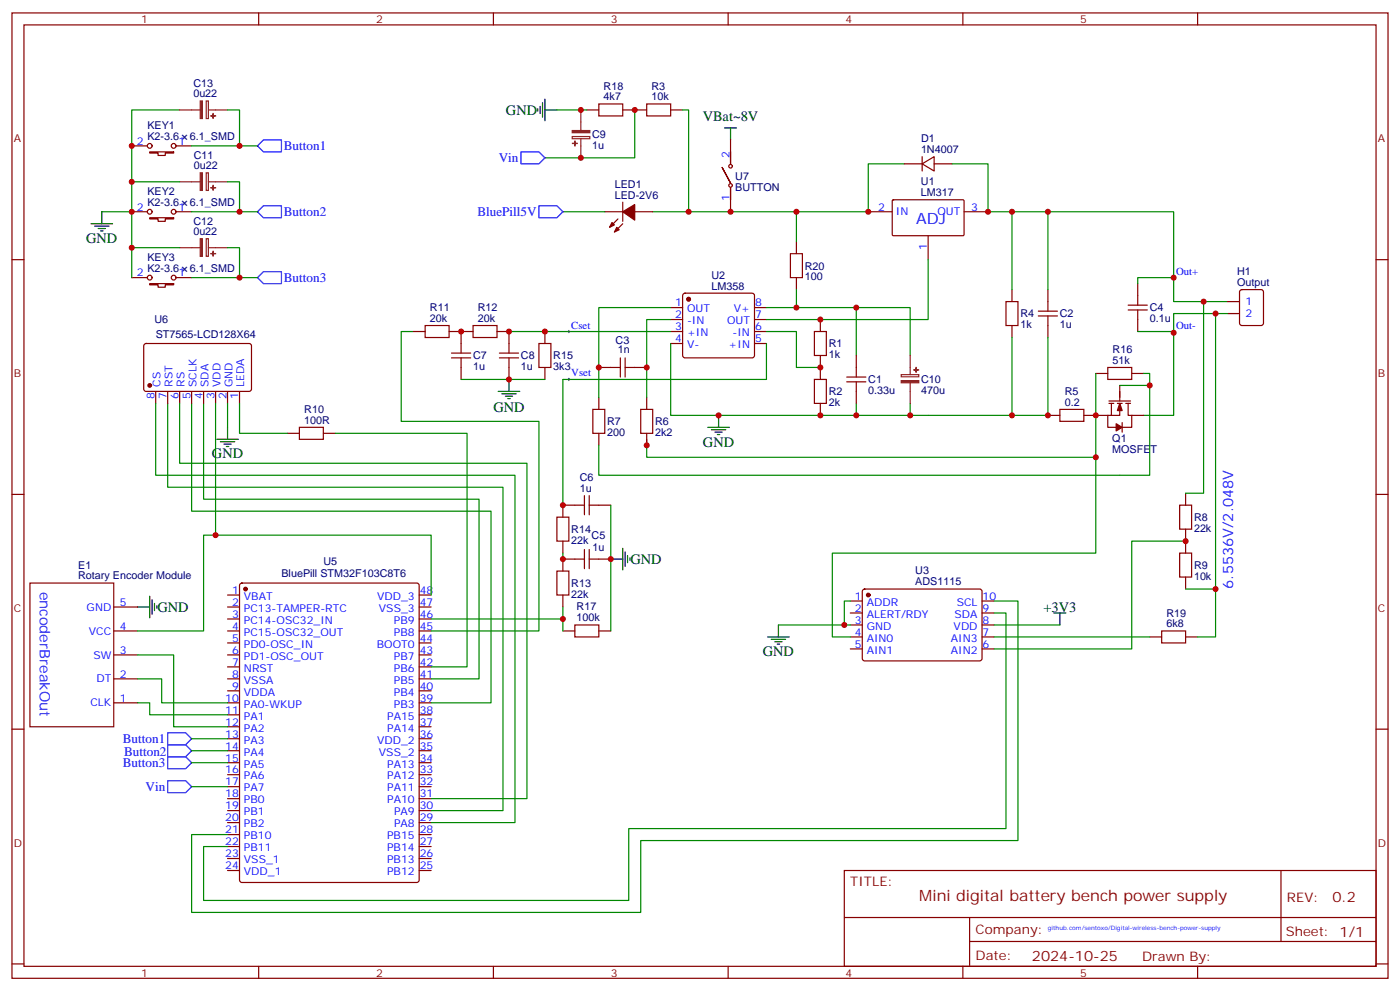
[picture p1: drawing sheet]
<svg xmlns="http://www.w3.org/2000/svg" width="412mm" height="292mm" viewBox="0 0 412 292" stroke-linecap="round" stroke-linejoin="round" font-family="sans-serif">
<g fill="none" stroke="#870000" stroke-width=".35">
<path d="M3.5 3.8h405.4v284.3h-405.4zM7.1 7.3h398.2v277.3h-398.2zM76.2 3.8v3.5M145.3 3.8v3.5M214.5 3.8v3.5M283.6 3.8v3.5M352.8 3.8v3.5M172.9 32.4h3.5M176.4 30.6h7v3.5h-7zM183.4 32.4h7.1M190.5 30.6h7.1v3.5h-7.1zM197.6 32.4h3.5"/>
<path d="M38.8 43h4.6M44.1 44.7h7.1v.4h-2.5v.7h-2.1v-.7h-2.5zM51.9 43h4.5M212.7 49.3l2.5 4.6-2.5-4.6M215.2 41.2v7.1M215.2 55.3v7.1M262.9 59l.3-.2 20.6 .1 .2 .3-.1 10.1-.3 .1h-20.6l-.2-.3zM266.3 48.3h5.3M271.6 48.3l3.6-2.2v4.3zM271.6 46.1v4.3M275.2 48.3h5.3M3.5 76.5h3.6"/>
<path d="M38.8 62.4h4.6M44.1 64.1h7.1v.4h-2.5v.7h-2.1v-.7h-2.5zM51.9 62.4h4.5M178.2 62.4h5.2M187 62.4h5.3M234.6 71.2v3.5M255.8 62.4h7M273.4 69.4v7.1M284 62.4h7M405.3 76.5h3.6M38.8 81.8h4.6M44.1 83.5h7.1v.4h-2.5v.7h-2.1v-.7h-2.5z"/>
<path d="M51.9 81.8h4.5M121.7 97.6h3.5M125.2 95.9h7.1v3.5h-7.1zM132.3 97.6h7M135.8 97.6v6.4M139.3 95.9h7.1v3.5h-7.1zM146.4 97.6h3.5v6.4M160.5 97.6v3.6M197.6 90.6h3.5M197.6 94.1h3.5M197.6 97.6h3.5M201.3 86.6l.5-.2h19.7l.5 .2 .2 .5v17.6l-.2 .5-.5 .2h-19.7l-.5-.2-.2-.5v-17.6z"/>
<path d="M222.2 90.6h3.6M222.2 94.1h3.6M222.2 97.6h3.6M234.6 81.8v3.5M239.9 97.6h3.5v7.1h-3.5zM241.7 94.1v3.5M296.3 88.8h3.6v7.1h-3.6zM298.1 85.3v3.5M298.1 95.9v3.5M305.9 93.1h5.6M305.9 91.7h5.6M308.7 85.3v6.4"/>
<path d="M308.7 93.1v6.3M332.3 91.3h5.7M332.3 89.9h5.7M335.1 83.5v6.4M335.1 91.3v6.3M361.6 88.8h3.5M361.6 92.4h3.5M365.4 85.5l.4-.2h5.7l.6 .4 .1 9.5-.5 .6-5.9 .1-.6-.5-.1-9.4zM42.6 101.4l.4-.2h30.7l.4 .7-.1 13-.6 .4-30.6-.1-.5-.6v-12.7zM45.9 115.3v3.5M49.4 115.3v3.5M52.9 115.3v3.5"/>
<path d="M56.4 115.3v3.5M60 115.3v3.5M63.5 115.3v3.5M67 115.3v3.5M70.6 115.3v3.5M133 105.4h5.6M133 104h5.6M135.8 105.4v6.4M147.1 105.4h5.7M147.1 104h5.7M149.9 105.4v6.4M158.7 101.2h3.6v7h-3.6z"/>
<path d="M160.5 108.2v3.6M176.4 117.1v3.5M176.4 108.2h6.3M182.7 105.4v5.7M184.1 108.2h6.4M184.1 105.4v5.7M190.5 117.1v3.5M197.6 101.2h3.5M222.2 101.2h3.6M239.9 111.8h3.5v7h-3.5zM241.7 104.7v7.1M241.7 118.8v3.5"/>
<path d="M249.4 112.5h5.7M249.4 111.1h5.7M252.2 104.7v6.4M252.2 112.5v6.3M322.8 110h3.5M326.3 108.2h7.1v3.6h-7.1zM326.7 118.1h6.3M326.7 118.8h1.4M327.4 118.8v3.5M329.1 118.8h1.5M329.8 118.8v3.5h-3.5v3.6h2.5M329.8 113.5v4.6"/>
<path d="M331.6 118.8h1.4M332.3 118.8v3.5h1.1v3.6h-2.8M333.4 110h3.5M84.7 127.6h3.5M88.2 125.9h7v3.5h-7zM95.2 127.6h3.6M174.6 120.6h3.6v7h-3.6zM176.4 127.6v3.6M188.7 120.6h3.6v7h-3.6zM190.5 127.6v3.6M308.7 122.3h3.5M312.2 120.6h7.1v3.5h-7.1z"/>
<path d="M319.3 122.3h7M330.6 124.5v2.8M333.4 122.3h3.5M3.5 145.6h3.6M164 152.3h3.6v7.1h-3.6zM165.8 159.4v3.5M172.2 148.8h-6.4v3.5M172.2 146v5.6M173.6 146v5.6M173.6 148.8h6.3M347.5 148.8h3.5v7.1h-3.5zM349.2 145.3v3.5"/>
<path d="M349.2 155.9v7M405.3 145.6h3.6M8.8 171.7h24.7v42.4h-24.7zM33.5 178.8h7.1M67 175.3h3.6M67 178.8h3.6M70.8 171.9l.5-.2h51.5l.6 .5 .1 87-.5 .7h-51.7l-.7-.4v-87.1zM123.5 175.3h3.5M123.5 178.8h3.5M164 168.2h3.6v7.1h-3.6zM165.8 175.3v3.5M172.2 164.7h-6.4v3.5"/>
<path d="M172.2 161.9v5.6M173.6 164.7h6.3M173.6 161.9v5.6M250.5 177h3.5M254.2 173.7l.5-.2 34.1 .1 .5 .6-.1 20-.6 .5-34.2-.1-.4-.6v-19.8zM289.3 177h3.5M347.5 162.9h3.5v7.1h-3.5zM349.2 170v3.5M33.5 185.8h7.1M33.5 192.9h7.1M33.5 200h7.1M67 182.3h3.6"/>
<path d="M67 185.8h3.6M67 189.4h3.6M67 192.9h3.6M67 196.4h3.6M67 200h3.6M123.5 182.3h3.5M123.5 185.8h3.5M123.5 189.4h3.5M123.5 192.9h3.5M123.5 196.4h3.5M123.5 200h3.5M165.8 185.8h3.5"/>
<path d="M169.3 184.1h7.1v3.5h-7.1zM176.4 185.8h3.5M250.5 180.6h3.5M250.5 184.1h3.5M250.5 187.6h3.5M250.5 191.1h3.5M289.3 180.6h3.5M289.3 184.1h3.5M289.3 187.6h3.5M289.3 191.1h3.5M338.7 187.6h3.5M342.2 185.8h7v3.6h-7z"/>
<path d="M349.2 187.6h3.6M3.5 214.8h3.6M33.5 207h7.1M67 203.5h3.6M67 207h3.6M67 210.5h3.6M67 214.1h3.6M67 217.6h3.6M123.5 203.5h3.5M123.5 207h3.5M123.5 210.5h3.5M123.5 214.1h3.5"/>
<path d="M123.5 217.6h3.5M405.3 214.8h3.6M67 221.1h3.6M67 224.6h3.6M67 228.2h3.6M67 231.7h3.6M67 235.2h3.6M67 238.8h3.6M123.5 221.1h3.5M123.5 224.6h3.5M123.5 228.2h3.5M123.5 231.7h3.5"/>
<path d="M123.5 235.2h3.5M123.5 238.8h3.5M67 242.3h3.6M67 245.8h3.6M67 249.3h3.6M67 252.9h3.6M67 256.4h3.6M123.5 242.3h3.5M123.5 245.8h3.5M123.5 249.3h3.5M123.5 252.9h3.5M123.5 256.4h3.5"/>
<path d="M248.7 256.4h156.6v28.2h-156.6zM377.3 256.4v20.9M248.7 270.2h156.5M285.6 277.3h119.6M285.6 270.2v14.2M3.5 283.9h3.6M76.2 284.6v3.5M145.3 284.6v3.5M214.5 284.6v3.5M283.6 284.6v3.5M352.8 284.6v3.5M405.3 283.9h3.6"/>
<circle cx="44.1" cy="43" r=".71"/>
<circle cx="51.2" cy="43" r=".71"/>
<circle cx="215.2" cy="49" r=".53"/>
<circle cx="215.2" cy="54.6" r=".53"/>
<circle cx="44.1" cy="62.4" r=".71"/>
<circle cx="51.2" cy="62.4" r=".71"/>
<circle cx="44.1" cy="81.8" r=".71"/>
<circle cx="51.2" cy="81.8" r=".71"/>
</g>
<g fill="none" stroke="#000" stroke-width=".35">
<path d="M158.4 32v.7M159.1 31.3v2.1M159.8 30.3v4.2M160.5 32.4h3.5M160.5 29.2v6.4M213.4 37.7h3.6M215.2 37.7v3.5M26.8 65.9h6.4M27.9 66.6h4.2M28.9 67.3h2.1M29.6 68h.7M30 62.4v3.5"/>
<path d="M146.8 115.3h6.3M147.8 116h4.2M148.9 116.7h2.1M149.6 117.4h.7M149.9 111.8v3.5M63.9 129.4h6.3M64.9 130.1h4.2M66 130.8h2.1M66.7 131.5h.7M67 125.9v3.5M208.5 125.9h6.3M209.5 126.6h4.3"/>
<path d="M210.6 127.3h2.1M211.3 128h.7M211.7 122.3v3.6M40.6 178.8h3.5M44.1 175.6v6.4M44.8 176.7v4.2M45.5 177.7v2.1M46.2 178.4v.7M179.9 164.7h3.5M183.4 161.5v6.4M184.1 162.6v4.2M184.9 163.6v2.1"/>
<path d="M185.6 164.3v.7M226.1 187.6h6.4M227.2 188.3h4.2M228.2 189h2.2M229 189.7h.7M229.3 184.1v3.5M310.4 180.6h3.6M312.2 180.6v3.5"/>
</g>
<g fill="none" stroke="#008700" stroke-width=".35">
<path d="M52.9 32.4h-14.1v49.4M67 32.4h3.6v10.6M164 32.4h8.9M187 32.4v14.1h-26.5M201.1 32.4h1.7v30M38.8 53.6h14.1M56.4 43h19.4M67 53.6h3.6v8.8M266.3 48.3h-10.5v14.1h-63.5M280.5 48.3h10.5v14.1h54.7v26.4h15.9M30 62.4h8.8M38.8 73h14.1"/>
<path d="M56.4 62.4h19.4M67 73h3.6v8.8M165.8 62.4h12.4M234.6 62.4v8.8M273.4 76.5v17.6h-47.6M298.1 62.4v22.9M308.7 62.4v22.9M56.4 81.8h19.4M121.7 97.6h-3.5v26.5h40.5v61.7h-31.7M149.9 97.6h47.7M197.6 94.1h-7.1v23M197.6 90.6h-21.2v26.5"/>
<path d="M225.8 97.6h8.8v10.6h7.1M234.6 90.6h17.6v14.1M234.6 85.3v5.3h-8.8M252.2 90.6h15.9v14.1M298.1 99.4v22.9M308.7 99.4v22.9h-56.5M335.1 97.6h10.6v.4M345.7 81.8h-10.6v1.7M354.5 88.8v56.5h-5.3M358.1 92.4v95.2h-5.3M361.6 92.4h-15.9v29.9h-8.8M45.9 118.8v21.2h105.8v102.3h-24.7"/>
<path d="M49.4 118.8v24.7h98.8v95.3h-21.2M52.9 118.8v17.7h102.3v98.7h-28.2M56.4 118.8v31.8h88.2v56.4h-17.6M60 118.8v28.2h81.1v53h-14.1M63.5 118.8v38.8h63.5v17.7M67 118.8v7.1M70.6 118.8v8.8h14.1M135.8 111.8h24.7M197.6 101.2v21.1h54.6v-3.5M225.8 101.2v10.6h-60v37M268.1 118.8v3.5M322.8 110v24.7h-132.3v-5.3"/>
<path d="M329.8 113.5h8.9v26.5h-162.3v-8.8M336.9 110h1.8v3.5M98.8 127.6h38.8v68.8h-10.6M322.8 134.7v28.2h-77.6v24.7h5.3M63.5 157.6h-3.5v28.2h-19.4M179.9 148.8v37M349.2 159.4h-15.8v31.7h-40.6M165.8 178.8v3.5h-38.8M165.8 162.9v1.8M250.5 177h-1.8v7.1h1.8M292.8 177h7.1v70.6h-111.2v21.1h-132.3v-22.9h10.6M349.2 173.5h8.9"/>
<path d="M40.6 200h7v7h19.4M40.6 192.9h10.6v21.2h15.8M165.8 182.3v3.5M229.3 184.1h19.4M292.8 180.6h3.5v63.5h-111.1v21.1h-125.2v-15.9h7M292.8 184.1h19.4M292.8 187.6h45.9M40.6 207h3.5v3.5h22.9M56.4 217.6h10.6M56.4 224.6h10.6M56.4 221.1h10.6M56.4 231.7h10.6"/>
</g>
<g fill="#870000" stroke="#870000" stroke-width=".35">
<path d="M329.8 118.8l.8 2.1h-1.5z"/>
<path d="M328.8 124.8l1.8 1.1-1.8 1z"/>
<path d="M183.4 62.4l3.6-2.1v4.5z"/>
<path d="M183.4 59.5v5.7z"/>
<path d="M183.4 65.9l-1.4 1.4z"/>
<path d="M182 64.5l-1.4 1.4z"/>
<path d="M181.7 67l.7 .7-1.4 .7z"/>
<path d="M180.3 65.5l.7 .8-1.4 .7z"/>
<circle cx="202.8" cy="88.1" r=".53"/>
<circle cx="255.8" cy="175.3" r=".53"/>
<circle cx="72.3" cy="173.5" r=".53"/>
<circle cx="44.1" cy="113.5" r=".53"/>
</g>
<path d="M167.2 97.6h.7M167.6 97.3v.7M345.4 97.6h.7M345.4 81.8h.7M345.7 81.4v.7M345.7 97.3v.7M167.2 111.8h.7M167.6 111.4v.7" fill="none" stroke="#000" stroke-width=".29"/>
<path d="M75.8 43l1.8-1.8h5.3v3.5h-5.3zM153.5 44.7h5.2l1.8 1.8-1.8 1.8h-5.2zM75.8 62.4l1.8-1.8h5.3v3.5h-5.3zM158.7 60.6h5.3l1.8 1.8-1.8 1.7h-5.3zM75.8 81.8l1.8-1.8h5.3v3.5h-5.3zM49.4 215.8h5.3l1.7 1.8-1.7 1.8h-5.3zM49.4 219.4h5.3l1.7 1.7-1.7 1.8h-5.3zM49.4 222.9h5.3l1.7 1.7-1.7 1.8h-5.3zM49.4 229.9h5.3l1.7 1.8-1.7 1.8h-5.3z" fill="none" stroke="#00f" stroke-width=".35"/>
<g fill="none" stroke="#8c2424" stroke-width=".35">
<path d="M52.9 32.4h6M60.7 29.7h.7v5.2h-.7zM61.4 32.4h5.6M171.1 32.4v6M52.9 53.6h6M60.7 50.9h.7v5.2h-.7zM61.4 53.6h5.6M168.6 40.2h5.1v.7h-5.1zM171.1 40.9v5.6M52.9 73h6M60.7 70.3h.7v5.2h-.7zM61.4 73h5.6"/>
<path d="M265.5 110.3h5.2v.7h-5.2zM268.1 104.7v5.6M268.1 112.8v6"/>
</g>
<g fill="#8c2424" stroke="#8c2424" stroke-width=".35">
<path d="M59 50.9h.6v5.2h-.6z"/>
<path d="M62.8 54.6v1.4z"/>
<path d="M62.1 55.3h1.4z"/>
<path d="M59 70.3h.6v5.2h-.6z"/>
<path d="M62.8 74v1.4z"/>
<path d="M62.1 74.7h1.4z"/>
<path d="M59 29.7h.6v5.2h-.6z"/>
<path d="M62.8 33.4v1.5z"/>
<path d="M62.1 34.1h1.4z"/>
<path d="M265.5 112.1h5.2v.6h-5.2z"/>
<path d="M269.2 108.9l1.4 .1z"/>
<path d="M269.8 108.2l.1 1.4z"/>
<path d="M168.6 38.5h5.1v.6h-5.1z"/>
<path d="M168.6 42.2l1.4 .1z"/>
<path d="M169.3 41.6l.1 1.4z"/>
</g>
<path d="M232.8 74.7h3.6v7.1h-3.6z" fill="none" stroke="#a10000" stroke-width=".35"/>
<g fill="#c00">
<circle cx="211.7" cy="122.3" r=".88"/>
<circle cx="241.7" cy="122.3" r=".88"/>
<circle cx="241.7" cy="108.2" r=".88"/>
<circle cx="252.2" cy="122.3" r=".88"/>
<circle cx="298.1" cy="122.3" r=".88"/>
<circle cx="308.7" cy="122.3" r=".88"/>
<circle cx="190.5" cy="131.2" r=".88"/>
<circle cx="345.7" cy="81.8" r=".88"/>
<circle cx="345.7" cy="98" r=".88"/>
<circle cx="358.1" cy="92.4" r=".88"/>
<circle cx="322.8" cy="134.7" r=".88"/>
<circle cx="354.5" cy="88.8" r=".88"/>
<circle cx="358.1" cy="173.5" r=".88"/>
<circle cx="349.3" cy="159.4" r=".88"/>
<circle cx="63.5" cy="157.6" r=".88"/>
<circle cx="135.8" cy="97.6" r=".88"/>
<circle cx="149.9" cy="97.6" r=".88"/>
<circle cx="149.9" cy="111.8" r=".88"/>
<circle cx="160.5" cy="97.6" r=".88"/>
<circle cx="241.7" cy="94.1" r=".88"/>
<circle cx="322.8" cy="122.3" r=".88"/>
<circle cx="338.7" cy="113.5" r=".88"/>
<circle cx="248.7" cy="184.1" r=".88"/>
<circle cx="38.8" cy="62.4" r=".88"/>
<circle cx="298.1" cy="62.4" r=".88"/>
<circle cx="308.7" cy="62.4" r=".88"/>
<circle cx="234.6" cy="62.4" r=".88"/>
<circle cx="255.8" cy="62.4" r=".88"/>
<circle cx="291" cy="62.4" r=".88"/>
<circle cx="176.4" cy="108.2" r=".88"/>
<circle cx="190.5" cy="108.2" r=".88"/>
<circle cx="179.9" cy="164.7" r=".88"/>
<circle cx="165.8" cy="148.8" r=".88"/>
<circle cx="165.8" cy="164.7" r=".88"/>
<circle cx="187" cy="32.4" r=".88"/>
<circle cx="202.8" cy="62.4" r=".88"/>
<circle cx="165.8" cy="182.3" r=".88"/>
<circle cx="234.6" cy="90.6" r=".88"/>
<circle cx="268.1" cy="122.3" r=".88"/>
<circle cx="252.2" cy="90.6" r=".88"/>
<circle cx="38.8" cy="73" r=".88"/>
<circle cx="70.6" cy="81.8" r=".88"/>
<circle cx="70.6" cy="62.4" r=".88"/>
<circle cx="38.8" cy="53.6" r=".88"/>
<circle cx="38.8" cy="43" r=".88"/>
<circle cx="70.6" cy="43" r=".88"/>
<circle cx="171.1" cy="46.5" r=".88"/>
<circle cx="171.1" cy="32.4" r=".88"/>
<circle cx="215.2" cy="62.4" r=".88"/>
</g>
<text font-size="4.6" fill="#00f" x="269.9" y="65.9">ADJ</text>
<g font-size="4.6" fill="#800">
<text x="270.8" y="265.4">Mini digital battery bench pow</text>
<text x="340.3" y="265.4">er supply</text>
</g>
<g font-size="4.2">
<text x="149" y="33.8">GND</text>
<text x="207" y="35.6">VBat~8V</text>
<text x="25.4" y="71.5">GND</text>
<text x="145.3" y="121.4">GND</text>
<text x="207.1" y="131.5">GND</text>
<text x="62.4" y="135">GND</text>
<text x="185.7" y="166.1">GND</text>
<text x="46.4" y="180.2">GND</text>
<text x="307.4" y="180.2">+3V3</text>
<text x="224.7" y="193.3">GND</text>
</g>
<g font-size="4.2" fill="#00f">
<text x="363.2" y="173.4" transform="rotate(-90 363.2 173.4)">6.5536V/2.048V</text>
<text x="11.7" y="174.3" transform="rotate(90 11.7 174.3)">encoderBreakOut</text>
</g>
<g font-size="4.2" fill="#800">
<text x="392.5" y="265.7">0.2</text>
<text x="304" y="283">2024-10-25</text>
</g>
<g font-size="3.9" fill="#00f">
<text x="83.6" y="44.2">Button1</text>
<text x="146.9" y="47.7">Vin</text>
<text x="83.6" y="63.6">Button2</text>
<text x="140.6" y="63.6">BluePill5V</text>
<text x="83.6" y="83">Button3</text>
<text x="36.2" y="218.9">Button1</text>
<text x="36.2" y="225.9">Button3</text>
<text x="36.6" y="222.5">Button2</text>
<text x="42.9" y="233">Vin</text>
</g>
<g font-size="3.9" fill="#800">
<text x="250.5" y="261">TITLE:</text>
<text x="379.1" y="265.7">REV:</text>
<text x="287.4" y="275.2">Company:</text>
<text x="378.7" y="275.8">Sheet: 1/1</text>
<text x="287.4" y="282.9">Date:</text>
<text x="336.4" y="282.9">Draw</text>
<text x="346.6" y="282.9">n By:</text>
</g>
<g font-size="3.2" fill="#800">
<text x="41.6" y="6.8">1</text>
<text x="110.8" y="6.8">2</text>
<text x="179.9" y="6.8">3</text>
<text x="249.1" y="6.8">4</text>
<text x="318.2" y="6.8">5</text>
<text x="4.1" y="41.9">A</text>
<text x="405.9" y="41.9">A</text>
<text x="4.1" y="111.1">B</text>
<text x="405.9" y="111.1">B</text>
<text x="4.1" y="180.2">C</text>
<text x="405.9" y="180.2">C</text>
<text x="4.1" y="249.3">D</text>
<text x="405.9" y="249.3">D</text>
<text x="41.6" y="287.6">1</text>
<text x="110.8" y="287.6">2</text>
<text x="179.9" y="287.6">3</text>
<text x="249.1" y="287.6">4</text>
<text x="318.2" y="287.6">5</text>
</g>
<g font-size="3.2" fill="#000080">
<text x="57" y="28.7">0u22</text>
<text x="57" y="25.6">C13</text>
<text x="177.8" y="29.6">4k7</text>
<text x="177.8" y="26.4">R18</text>
<text x="191.9" y="29.6">10k</text>
<text x="191.9" y="26.4">R3</text>
<text x="43.4" y="41.2">K2-3.6</text>
<text x="43.4" y="38">KEY1</text>
<text x="55.9" y="41.2">6.1_SMD</text>
<text x="174.4" y="40.6">C9</text>
<text x="271.3" y="41.9">D1</text>
<text x="57.1" y="46.7">C11</text>
<text x="174.4" y="43.8">1u</text>
<text x="271.3" y="45.1">1N4007</text>
<text x="57.1" y="49.8">0u22</text>
<text x="216.6" y="52.9">U7</text>
<text x="43.4" y="57.4">KEY2</text>
<text x="181.1" y="58.5">LED-2V6</text>
<text x="181.1" y="55.3">LED1</text>
<text x="216.6" y="56.1">BUTTON</text>
<text x="271.3" y="57.8">LM317</text>
<text x="271.3" y="54.6">U1</text>
<text x="43.4" y="60.6">K2-3.6</text>
<text x="55.9" y="60.6">6.1_SMD</text>
<text x="57" y="69.3">0u22</text>
<text x="57" y="66.1">C12</text>
<text x="43.4" y="76.8">KEY3</text>
<text x="43.4" y="80">K2-3.6</text>
<text x="55.9" y="80">6.1_SMD</text>
<text x="209.6" y="82.2">U2</text>
<text x="237.1" y="82.6">100</text>
<text x="237.1" y="79.4">R20</text>
<text x="364.4" y="81.1">H1</text>
<text x="209.6" y="85.3">LM358</text>
<text x="364.4" y="84.2">Output</text>
<text x="45.5" y="95.3">U6</text>
<text x="126.7" y="94.8">20k</text>
<text x="126.7" y="91.7">R11</text>
<text x="140.8" y="94.8">20k</text>
<text x="140.8" y="91.7">R12</text>
<text x="300.6" y="93.5">R4</text>
<text x="312.2" y="93.5">C2</text>
<text x="338.7" y="94.9">0.1u</text>
<text x="338.7" y="91.7">C4</text>
<text x="45.9" y="99.4">ST7565-LCD128X64</text>
<text x="181.3" y="101.2">C3</text>
<text x="300.6" y="96.7">1k</text>
<text x="312.2" y="96.7">1u</text>
<text x="139.3" y="105.9">C7</text>
<text x="153.5" y="105.9">C8</text>
<text x="163" y="105.9">R15</text>
<text x="182" y="104.1">1n</text>
<text x="244.1" y="105.5">1k</text>
<text x="244.1" y="102.3">R1</text>
<text x="327.7" y="107.2">51k</text>
<text x="327.7" y="104">R16</text>
<text x="139.3" y="109">1u</text>
<text x="153.5" y="109">1u</text>
<text x="163" y="109">3k3</text>
<text x="255.8" y="112.9">C1</text>
<text x="271.4" y="112.9">C10</text>
<text x="244.1" y="119.6">2k</text>
<text x="244.1" y="116.4">R2</text>
<text x="255.8" y="116.1">0.33u</text>
<text x="271.4" y="116.1">470u</text>
<text x="313.6" y="119.5">0.2</text>
<text x="313.6" y="116.3">R5</text>
<text x="89.6" y="124.8">100R</text>
<text x="89.6" y="121.6">R10</text>
<text x="178.9" y="125.3">R7</text>
<text x="193" y="125.3">R6</text>
<text x="178.9" y="128.4">200</text>
<text x="193" y="128.4">2k2</text>
<text x="327.6" y="130.3">Q1</text>
<text x="327.6" y="133.5">MOSFET</text>
<text x="170.8" y="141.8">C6</text>
<text x="170.8" y="144.9">1u</text>
<text x="351.7" y="153.5">R8</text>
<text x="168.3" y="160.2">22k</text>
<text x="168.3" y="157">R14</text>
<text x="174.3" y="158.8">C5</text>
<text x="351.7" y="156.7">22k</text>
<text x="23" y="167.4">E1</text>
<text x="95.2" y="166.4">U5</text>
<text x="174.6" y="162.3">1u</text>
<text x="351.7" y="167.6">R9</text>
<text x="23" y="170.7">Rotary Encoder Module</text>
<text x="82.9" y="170">BluePill STM32F103C8T6</text>
<text x="168.3" y="172.9">R13</text>
<text x="269.6" y="172.3">ADS1115</text>
<text x="269.6" y="169.1">U3</text>
<text x="351.7" y="170.8">10k</text>
<text x="168.3" y="176">22k</text>
<text x="169.8" y="179.8">R17</text>
<text x="169.8" y="183">100k</text>
<text x="343.6" y="184.8">6k8</text>
<text x="343.6" y="181.6">R19</text>
</g>
<g font-size="3.2" fill="#00f">
<text x="40.3" y="42.6">2</text>
<text x="52.6" y="42.6">1</text>
<text x="214.8" y="46.5" transform="rotate(-90 214.8 46.5)">2</text>
<text x="214.8" y="59.1" transform="rotate(-90 214.8 59.1)">1</text>
<text x="40.3" y="62">2</text>
<text x="52.6" y="62">1</text>
<text x="258.7" y="62">2</text>
<text x="263.9" y="63.4">IN</text>
<text x="276.2" y="63.4">OUT</text>
<text x="286.1" y="62">3</text>
<text x="273" y="73.6" transform="rotate(-90 273 73.6)">1</text>
<text x="40.3" y="81.4">2</text>
<text x="52.6" y="81.4">1</text>
<text x="346.4" y="80.9">Out+</text>
<text x="366.9" y="89.9">1</text>
<text x="198.9" y="90.2">1</text>
<text x="198.9" y="93.8">2</text>
<text x="202.4" y="92">OUT</text>
<text x="202.4" y="95.5">-IN</text>
<text x="214.2" y="95.5">OUT</text>
<text x="216.2" y="92">V+</text>
<text x="222.4" y="93.8">7</text>
<text x="222.4" y="90.2">8</text>
<text x="366.9" y="93.4">2</text>
<text x="168.3" y="96.8">Cset</text>
<text x="198.9" y="97.3">3</text>
<text x="198.9" y="100.8">4</text>
<text x="202.4" y="99.1">+IN</text>
<text x="215.8" y="99.1">-IN</text>
<text x="222.4" y="100.8">5</text>
<text x="222.4" y="97.3">6</text>
<text x="346.4" y="96.8">Out-</text>
<text x="202.4" y="102.6">V-</text>
<text x="214.6" y="102.6">+IN</text>
<text x="47.3" y="114" transform="rotate(-90 47.3 114)">CS</text>
<text x="50.8" y="114" transform="rotate(-90 50.8 114)">RST</text>
<text x="54.3" y="114" transform="rotate(-90 54.3 114)">RS</text>
<text x="57.9" y="114" transform="rotate(-90 57.9 114)">SCLK</text>
<text x="61.4" y="114" transform="rotate(-90 61.4 114)">SDA</text>
<text x="64.9" y="114" transform="rotate(-90 64.9 114)">VDD</text>
<text x="68.4" y="114" transform="rotate(-90 68.4 114)">GND</text>
<text x="72" y="114" transform="rotate(-90 72 114)">LEDA</text>
<text x="168.3" y="110.9">Vset</text>
<text x="45.5" y="117.5" transform="rotate(-90 45.5 117.5)">8</text>
<text x="49" y="117.5" transform="rotate(-90 49 117.5)">7</text>
<text x="52.6" y="117.5" transform="rotate(-90 52.6 117.5)">6</text>
<text x="56.1" y="117.5" transform="rotate(-90 56.1 117.5)">5</text>
<text x="59.6" y="117.5" transform="rotate(-90 59.6 117.5)">4</text>
<text x="63.1" y="117.5" transform="rotate(-90 63.1 117.5)">3</text>
<text x="66.7" y="117.5" transform="rotate(-90 66.7 117.5)">2</text>
<text x="70.2" y="117.5" transform="rotate(-90 70.2 117.5)">1</text>
<text x="25.5" y="179.8">GND</text>
<text x="35.3" y="178.4">5</text>
<text x="68.4" y="174.9">1</text>
<text x="68.4" y="178.4">2</text>
<text x="71.9" y="176.7">VBAT</text>
<text x="111.1" y="176.7">VDD_3</text>
<text x="123.6" y="178.4">47</text>
<text x="123.6" y="174.9">48</text>
<text x="251.8" y="176.7">1</text>
<text x="255.3" y="178.4">ADDR</text>
<text x="281.8" y="178.4">SCL</text>
<text x="289.5" y="176.7">10</text>
<text x="35.3" y="185.5">4</text>
<text x="68.4" y="182">3</text>
<text x="68.4" y="185.5">4</text>
<text x="71.9" y="180.2">PC13-TAMPER-RTC</text>
<text x="71.9" y="183.7">PC14-OSC32_IN</text>
<text x="111.6" y="180.2">VSS_3</text>
<text x="116.1" y="183.7">PB9</text>
<text x="123.6" y="185.5">45</text>
<text x="123.6" y="182">46</text>
<text x="251.8" y="180.2">2</text>
<text x="251.8" y="183.7">3</text>
<text x="255.3" y="182">ALERT/RDY</text>
<text x="255.3" y="185.5">GND</text>
<text x="280.9" y="185.5">VDD</text>
<text x="281.2" y="182">SDA</text>
<text x="289.5" y="183.7">8</text>
<text x="289.5" y="180.2">9</text>
<text x="26.2" y="186.9">VCC</text>
<text x="68.4" y="189">5</text>
<text x="71.9" y="187.3">PC15-OSC32_OUT</text>
<text x="71.9" y="190.8">PD0-OSC_IN</text>
<text x="111" y="190.8">BOOT0</text>
<text x="116.1" y="187.3">PB8</text>
<text x="123.6" y="189">44</text>
<text x="251.8" y="187.3">4</text>
<text x="251.8" y="190.8">5</text>
<text x="255.3" y="189">AIN0</text>
<text x="280.1" y="189">AIN3</text>
<text x="289.5" y="190.8">6</text>
<text x="289.5" y="187.3">7</text>
<text x="27.5" y="194">SW</text>
<text x="35.3" y="192.5">3</text>
<text x="68.4" y="192.5">6</text>
<text x="68.4" y="196.1">7</text>
<text x="71.9" y="194.3">PD1-OSC_OUT</text>
<text x="71.9" y="197.8">NRST</text>
<text x="116.1" y="197.8">PB6</text>
<text x="116.1" y="194.3">PB7</text>
<text x="123.6" y="196.1">42</text>
<text x="123.6" y="192.5">43</text>
<text x="255.3" y="192.5">AIN1</text>
<text x="280.1" y="192.5">AIN2</text>
<text x="28.4" y="201">DT</text>
<text x="35.3" y="199.6">2</text>
<text x="68.4" y="199.6">8</text>
<text x="68.4" y="203.1">9</text>
<text x="71.9" y="201.4">VSSA</text>
<text x="116.1" y="201.4">PB5</text>
<text x="123.6" y="203.1">40</text>
<text x="123.6" y="199.6">41</text>
<text x="26.6" y="208.1">CLK</text>
<text x="35.3" y="206.7">1</text>
<text x="66.3" y="206.7">10</text>
<text x="71.9" y="204.9">VDDA</text>
<text x="71.9" y="208.4">PA0-WKUP</text>
<text x="116.1" y="208.4">PB3</text>
<text x="116.1" y="204.9">PB4</text>
<text x="123.6" y="206.7">39</text>
<text x="66.3" y="210.2">11</text>
<text x="66.3" y="213.7">12</text>
<text x="71.9" y="211.9">PA1</text>
<text x="71.9" y="215.5">PA2</text>
<text x="114.1" y="215.5">PA14</text>
<text x="114.1" y="211.9">PA15</text>
<text x="123.6" y="213.7">37</text>
<text x="123.6" y="210.2">38</text>
<text x="66.3" y="217.2">13</text>
<text x="66.3" y="220.8">14</text>
<text x="71.9" y="219">PA3</text>
<text x="111.1" y="219">VDD_2</text>
<text x="123.6" y="220.8">35</text>
<text x="123.6" y="217.2">36</text>
<text x="66.3" y="224.3">15</text>
<text x="66.3" y="227.8">16</text>
<text x="71.9" y="222.5">PA4</text>
<text x="71.9" y="226.1">PA5</text>
<text x="111.6" y="222.5">VSS_2</text>
<text x="114.1" y="226.1">PA13</text>
<text x="123.6" y="227.8">33</text>
<text x="123.6" y="224.3">34</text>
<text x="66.3" y="231.4">17</text>
<text x="71.9" y="229.6">PA6</text>
<text x="71.9" y="233.1">PA7</text>
<text x="114.1" y="233.1">PA11</text>
<text x="114.1" y="229.6">PA12</text>
<text x="123.6" y="231.4">32</text>
<text x="66.3" y="234.9">18</text>
<text x="66.3" y="238.4">19</text>
<text x="71.9" y="236.6">PB0</text>
<text x="114.1" y="236.6">PA10</text>
<text x="123.6" y="238.4">30</text>
<text x="123.6" y="234.9">31</text>
<text x="66.3" y="241.9">20</text>
<text x="66.3" y="245.5">21</text>
<text x="71.9" y="240.2">PB1</text>
<text x="71.9" y="243.7">PB2</text>
<text x="116.1" y="243.7">PA8</text>
<text x="116.1" y="240.2">PA9</text>
<text x="123.6" y="245.5">28</text>
<text x="123.6" y="241.9">29</text>
<text x="66.3" y="249">22</text>
<text x="71.9" y="247.2">PB10</text>
<text x="71.9" y="250.8">PB11</text>
<text x="114" y="250.8">PB14</text>
<text x="114" y="247.2">PB15</text>
<text x="123.6" y="249">27</text>
<text x="66.3" y="252.5">23</text>
<text x="66.3" y="256">24</text>
<text x="71.9" y="254.3">VSS_1</text>
<text x="71.9" y="257.8">VDD_1</text>
<text x="114" y="257.8">PB12</text>
<text x="114" y="254.3">PB13</text>
<text x="123.6" y="256">25</text>
<text x="123.6" y="252.5">26</text>
</g>
<g font-size="1.8" fill="#00f">
<text x="308.7" y="274">github.com/sentoxo/Digital-w</text>
<text x="335.1" y="274">ireless-bench-pow</text>
<text x="351.2" y="274">er-supply</text>
</g>
</svg>
